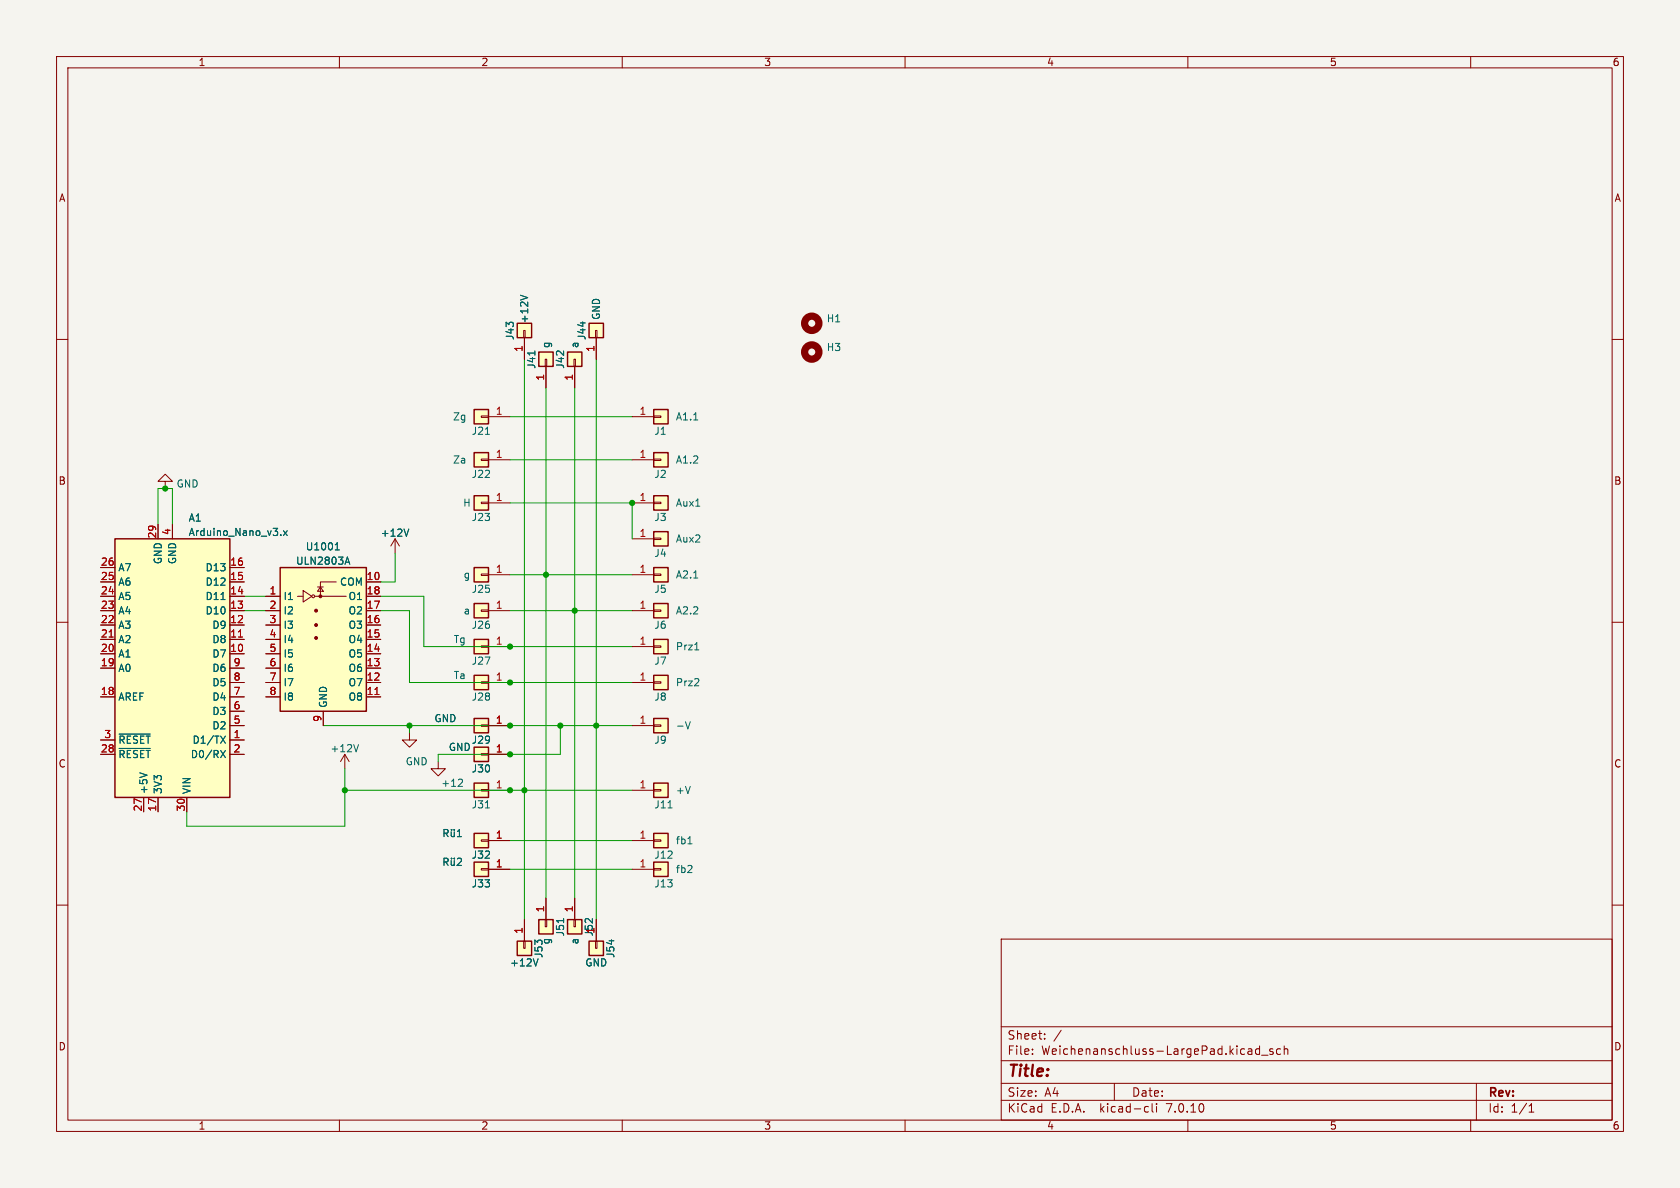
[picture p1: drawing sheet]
<svg xmlns="http://www.w3.org/2000/svg" width="297mm" height="210mm" viewBox="0 0 297 210" stroke-linecap="round" stroke-linejoin="round" font-family="sans-serif">
<path d="M0 0h297v210h-297z" fill="#f5f4ef" stroke="#f5f4ef" stroke-width=".18"/>
<g fill="none" stroke="#840000" stroke-width=".18">
<path d="M10 10h277v190h-277zM12 12h273v186h-273zM60 10v2M110 10v2M160 10v2M210 10v2M260 10v2M10 60h2M92.6 58.4h.2v1.3h-.2zM92.7 59.7v3.8M105.3 58.4h.2v1.3h-.2zM105.4 59.7v3.8"/>
<path d="M285 60h2M85.1 73.5h1.3v.3h-1.3zM86.4 73.7h3.8M96.4 63.5h.2v1.3h-.2zM96.5 64.8v3.8M101.5 63.5h.2v1.3h-.2zM101.6 64.8v3.8M111.8 73.7h3.8M115.6 73.5h1.2v.3h-1.2zM27.9 92.7v2.6M29.2 85.1h1.3l-1.3-1.3-1.3 1.3h1.3v1.3M30.5 92.7v2.6"/>
<path d="M69.8 95.3l-.7 1.2M69.8 95.3v2.5M69.8 95.3l.8 1.2M85.1 88.8h1.3v.2h-1.3zM85.1 81.2h1.3v.2h-1.3zM86.4 88.9h3.8M86.4 81.3h3.8M111.8 88.9h3.8M111.8 81.3h3.8M111.8 95.3h3.8M115.6 81.2h1.2v.2h-1.2zM115.6 88.8h1.2v.2h-1.2z"/>
<path d="M115.6 95.1h1.2v.3h-1.2zM10 110h2M17.8 108h2.5M17.8 115.6h2.5M17.8 113h2.5M17.8 110.5h2.5M17.8 105.4h2.5M17.8 102.9h2.5M17.8 100.3h2.5M17.8 118.1h2.5M40.6 108h2.6M40.6 115.6h2.6"/>
<path d="M40.6 113h2.6M40.6 110.5h2.6M40.6 105.4h2.6M40.6 102.9h2.6M40.6 100.3h2.6M40.6 118.1h2.6M47 108h2.5M47 115.6h2.5M47 113h2.5M47 110.5h2.5M47 105.4h2.5M47 118.1h2.5"/>
<path d="M52.6 105.4h1M53.6 104.4l1.5 1-1.5 1zM55.6 105.4h5.6M56.1 103.8h1M56.6 103.8l.5 .7h-1zM59.4 102.9h-2.8v2.5M64.8 108h2.5M64.8 115.6h2.5M64.8 113h2.5M64.8 110.5h2.5M64.8 105.4h2.5M64.8 102.9h2.5"/>
<path d="M64.8 118.1h2.5M85.1 114.2h1.3v.2h-1.3zM85.1 107.8h1.3v.3h-1.3zM85.1 101.5h1.3v.2h-1.3zM86.4 114.3h3.8M86.4 101.6h3.8M86.4 108h3.8M111.8 114.3h3.8M111.8 101.6h3.8M111.8 108h3.8M115.6 101.5h1.2v.2h-1.2zM115.6 107.8h1.2v.3h-1.2z"/>
<path d="M115.6 114.2h1.2v.2h-1.2zM285 110h2M17.8 130.8h2.5M17.8 123.2h2.5M17.8 133.4h2.5M40.6 130.8h2.6M40.6 123.2h2.6M40.6 133.4h2.6M40.6 128.3h2.6M40.6 125.7h2.6M40.6 120.7h2.6M47 123.2h2.5"/>
<path d="M47 120.7h2.5M57.1 125.7v2.6M61 133.4l-.8 1.2M61 133.4v2.5M61 133.4l.7 1.2M64.8 123.2h2.5M64.8 120.7h2.5M72.4 129.5v1.3h1.3l-1.3 1.3-1.3-1.3h1.3M77.5 134.6v1.3h1.2l-1.2 1.3-1.3-1.3h1.3M85.1 139.6h1.3v.2h-1.3zM85.1 128.1h1.3v.3h-1.3zM85.1 120.5h1.3v.3h-1.3z"/>
<path d="M85.1 133.2h1.3v.3h-1.3zM86.4 133.4h3.8M86.4 128.3h3.8M86.4 120.7h3.8M86.4 139.7h3.8M111.8 128.3h3.8M111.8 120.7h3.8M111.8 139.7h3.8M115.6 120.5h1.2v.3h-1.2zM115.6 128.1h1.2v.3h-1.2zM115.6 139.6h1.2v.2h-1.2zM10 160h2"/>
<path d="M25.4 141v2.5M27.9 141v2.5M33 141v2.5M85.1 153.5h1.3v.3h-1.3zM85.1 148.5h1.3v.2h-1.3zM86.4 153.7h3.8M86.4 148.6h3.8M96.5 158.8v3.8M101.6 158.8v3.8M111.8 153.7h3.8M111.8 148.6h3.8M115.6 148.5h1.2v.2h-1.2z"/>
<path d="M115.6 153.5h1.2v.3h-1.2zM285 160h2M92.6 166.4h.2v1.2h-.2zM92.7 162.6v3.8M96.4 162.6h.2v1.2h-.2zM101.5 162.6h.2v1.2h-.2zM105.3 166.4h.2v1.2h-.2zM105.4 162.6v3.8M177 166h108v32h-108zM60 198v2M110 198v2M160 198v2"/>
<path d="M177 194.5h108M177 191.5h108M177 187.5h108M177 181.5h108M182.5 186.3v.1M182.5 185.5v.1M184.7 183.6v.1M184.7 182.8v.1M187.6 182.1l-1.3 2M197 191.5v3M202.6 195.6l.4 .1M203 196.5l-.4 .1"/>
<path d="M203.7 195.1v1.3l.2 .2M204.5 195.1v.1M204.5 195.6v1M210 198v2M222.7 184.9v1.5M222.7 185.5l-.5-.1-.2 .3v.4l.1 .2h.6M223 186.5h1.2M225 185.5l-.3-.1-.2 .2v.2l.5 .2v.3h-.5M226.4 185.5l-.4-.1-.3 .3v.4l.1 .2h.6M227 185.5l.2-.1 .4 .1 .1 .9M227 184.9v1.5M260 198v2"/>
<path d="M261 191.5v6.5M270.3 196.6h.9M270.3 195.5l.4-.4v1.5"/>
<circle cx="55.4" cy="105.4" r=".25"/>
</g>
<g fill="#ffffc2" stroke="#ffffc2" stroke-width=".18">
<path d="M83.8 113h2.6v2.6h-2.6z"/>
<path d="M115.6 100.3h2.5v2.6h-2.5z"/>
<path d="M83.8 106.7h2.6v2.5h-2.6z"/>
<path d="M100.3 162.6h2.6v2.5h-2.6z"/>
<path d="M91.4 166.4h2.6v2.5h-2.6z"/>
<path d="M104.1 166.4h2.6v2.5h-2.6z"/>
<path d="M20.3 95.3h20.3v45.7h-20.3z"/>
<path d="M49.5 100.3h15.3v25.4h-15.3z"/>
<path d="M115.6 106.7h2.5v2.5h-2.5z"/>
<path d="M83.8 138.4h2.6v2.6h-2.6z"/>
<path d="M95.2 162.6h2.6v2.5h-2.6z"/>
<path d="M115.6 119.4h2.5v2.5h-2.5z"/>
<path d="M115.6 113h2.5v2.6h-2.5z"/>
<path d="M83.8 87.6h2.6v2.6h-2.6z"/>
<path d="M83.8 100.3h2.6v2.6h-2.6z"/>
<path d="M83.8 127h2.6v2.5h-2.6z"/>
<path d="M83.8 152.4h2.6v2.5h-2.6z"/>
<path d="M115.6 72.4h2.5v2.5h-2.5z"/>
<path d="M115.6 80h2.5v2.6h-2.5z"/>
<path d="M95.2 62.2h2.6v2.6h-2.6z"/>
<path d="M104.1 57.2h2.6v2.5h-2.6z"/>
<path d="M83.8 80h2.6v2.6h-2.6z"/>
<path d="M83.8 72.4h2.6v2.5h-2.6z"/>
<path d="M91.4 57.2h2.6v2.5h-2.6z"/>
<path d="M100.3 62.2h2.6v2.6h-2.6z"/>
<path d="M115.6 87.6h2.5v2.6h-2.5z"/>
<path d="M83.8 119.4h2.6v2.5h-2.6z"/>
<path d="M83.8 147.3h2.6v2.6h-2.6z"/>
<path d="M115.6 127h2.5v2.5h-2.5z"/>
<path d="M115.6 147.3h2.5v2.6h-2.5z"/>
<path d="M115.6 152.4h2.5v2.5h-2.5z"/>
<path d="M115.6 138.4h2.5v2.6h-2.5z"/>
<path d="M115.6 94h2.5v2.5h-2.5z"/>
<path d="M83.8 132.1h2.6v2.5h-2.6z"/>
</g>
<g fill="none" stroke="#840000" stroke-width=".25">
<path d="M91.4 57.2h2.6v2.5h-2.6zM104.1 57.2h2.6v2.5h-2.6zM83.8 72.4h2.6v2.5h-2.6zM95.2 62.2h2.6v2.6h-2.6zM100.3 62.2h2.6v2.6h-2.6zM115.6 72.4h2.5v2.5h-2.5zM20.3 95.3h20.3v45.7h-20.3zM83.8 87.6h2.6v2.6h-2.6zM83.8 80h2.6v2.6h-2.6zM115.6 80h2.5v2.6h-2.5zM115.6 87.6h2.5v2.6h-2.5zM115.6 94h2.5v2.5h-2.5z"/>
<path d="M49.5 100.3h15.3v25.4h-15.3zM83.8 113h2.6v2.6h-2.6zM83.8 106.7h2.6v2.5h-2.6zM83.8 100.3h2.6v2.6h-2.6zM83.8 119.4h2.6v2.5h-2.6zM115.6 100.3h2.5v2.6h-2.5zM115.6 106.7h2.5v2.5h-2.5zM115.6 119.4h2.5v2.5h-2.5zM115.6 113h2.5v2.6h-2.5zM83.8 138.4h2.6v2.6h-2.6zM83.8 127h2.6v2.5h-2.6zM83.8 132.1h2.6v2.5h-2.6z"/>
<path d="M115.6 127h2.5v2.5h-2.5zM115.6 138.4h2.5v2.6h-2.5zM83.8 152.4h2.6v2.5h-2.6zM83.8 147.3h2.6v2.6h-2.6zM115.6 147.3h2.5v2.6h-2.5zM115.6 152.4h2.5v2.5h-2.5zM91.4 166.4h2.6v2.5h-2.6zM95.2 162.6h2.6v2.5h-2.6zM100.3 162.6h2.6v2.5h-2.6zM104.1 166.4h2.6v2.5h-2.6z"/>
</g>
<g fill="none" stroke="#006464" stroke-width=".18">
<path d="M92 52.2l1.3 .4M85.8 76.8h.7M94.6 62v.8M122.6 74.2h.8M49.6 94.5v.2M50.1 93.8l.7 .9M50.8 93.8l-.7 .9M59.3 97.2h.7M59.4 96.2l.2-.3v1.3M61.1 99.4h.6M61.4 98.5l.4 1.2M72.3 93.5l-.5 1.3"/>
<path d="M123 89.5h.7M39.1 106h.7M122.6 102.2h.8M122.8 114.9h.7M21.1 132.3h5.4M21.1 129.8h5.4M24.7 136.6l1.3 .4M39 130.1l.9 1.3M39 132.7l.9 1.2M39.9 130.1l-.9 1.3M39.9 132.7l-.9 1.2M63.4 131.6l-.4 1.3"/>
<path d="M81.2 137.7l.4 .1 .2 .3-.8 .9h.8M122 127.6l-.4 1.2M78.5 147.3l.6-.1 .1-.1v-.3l-.7-.2v1.3M78.5 152.4l.6-.1 .1-.2v-.3l-.7-.1v1.3M78.8 152.4l.4 .6M78.8 147.3l.4 .6M79.8 147.1v.7l.3 .1 .2-.1M79.8 152.1v.8l.3 .1 .2-.1M79.8 151.7v.1M79.8 146.6v.2M80.3 146.6v.2M80.3 147.1v.8"/>
<path d="M80.3 151.7v.1M80.3 152.1v.9M80.9 151.8l.4-.1 .3 .4-.8 .9h.8M80.9 147.9h.7M80.9 147l.3-.4v1.3M85.8 142.8h.7M118.1 142.8h.7M121.6 149.2h.7M95.1 169.5l-.4 1.3M99.6 162.4v.7"/>
</g>
<path d="M19.3 112.6h.7M42.2 112.6h.7M66.3 122.8h.7" fill="none" stroke="#a90000" stroke-width=".18"/>
<g fill="#840000" stroke="#840000" stroke-width=".18">
<circle cx="55.9" cy="112.8" r=".25"/>
<circle cx="55.9" cy="110.5" r=".25"/>
<circle cx="55.9" cy="107.9" r=".25"/>
<circle cx="56.6" cy="105.4" r=".25"/>
</g>
<g fill="none" stroke="#840000" stroke-width="1.3">
<circle cx="143.5" cy="57.1" r="1.27"/>
<circle cx="143.5" cy="62.2" r="1.27"/>
</g>
<g fill="none" stroke="#009600" stroke-width=".18">
<path d="M90.2 73.7h21.6M92.7 63.5v99.1M96.5 68.6v90.2M101.6 68.6v90.2M105.4 63.5v99.1M27.9 92.7v-6.3h2.6v6.3M69.8 97.8v5.1h-2.5M90.2 88.9h21.6v6.4M90.2 81.3h21.6M43.2 105.4h3.8M43.2 108h3.8M67.3 105.4h7.6v8.9h36.9"/>
<path d="M67.3 108h5.1v12.7h39.4M90.2 108h21.6M90.2 101.6h21.6M57.1 128.3h54.7M61 135.9v10.2h-28v-2.6M61 139.7h50.8M72.4 128.3v1.2M99.1 128.3v5.1h-21.6v1.2M90.2 148.6h21.6M90.2 153.7h21.6"/>
</g>
<g fill="#009600" stroke="#009600" stroke-width=".18">
<circle cx="96.5" cy="101.6" r=".46"/>
<circle cx="101.6" cy="108" r=".46"/>
<circle cx="99.1" cy="128.3" r=".46"/>
<circle cx="90.2" cy="128.3" r=".46"/>
<circle cx="90.2" cy="133.4" r=".46"/>
<circle cx="90.2" cy="120.7" r=".46"/>
<circle cx="61" cy="139.7" r=".46"/>
<circle cx="90.2" cy="139.7" r=".46"/>
<circle cx="92.7" cy="139.7" r=".46"/>
<circle cx="29.2" cy="86.4" r=".46"/>
<circle cx="72.4" cy="128.3" r=".46"/>
<circle cx="105.4" cy="128.3" r=".46"/>
<circle cx="90.2" cy="114.3" r=".46"/>
<circle cx="111.8" cy="88.9" r=".46"/>
</g>
<text font-size="2.8" fill="#840000" x="178" y="190.9">Title:</text>
<g font-size="2.1" fill="#840000">
<text x="178" y="184">Sheet:</text>
<text x="178" y="186.7">File:</text>
<text x="184.1" y="186.7">Weichenanschluss-LargePad.kicad_sch</text>
<text x="178" y="196.9">KiCad</text>
<text x="178" y="194.1">Size:</text>
<text x="184.7" y="194.1">A4</text>
<text x="185.7" y="196.9">E.D.A.</text>
<text x="194.6" y="196.9">kicad-cli</text>
<text x="200" y="194.1">Date:</text>
<text x="206.5" y="196.9">7.0.10</text>
<text x="263" y="194.3">Rev:</text>
<text x="263" y="196.9">Id:</text>
<text x="267.1" y="196.9">1/1</text>
</g>
<g font-size="1.8" fill="#840000">
<text x="35" y="11.9">1</text>
<text x="85" y="11.9">2</text>
<text x="135" y="11.9">3</text>
<text x="185" y="11.9">4</text>
<text x="235" y="11.9">5</text>
<text x="285" y="11.9">6</text>
<text x="10.3" y="35.9">A</text>
<text x="285.3" y="35.9">A</text>
<text x="10.3" y="85.9">B</text>
<text x="285.3" y="85.9">B</text>
<text x="10.3" y="135.9">C</text>
<text x="285.3" y="135.9">C</text>
<text x="10.3" y="185.9">D</text>
<text x="285.3" y="185.9">D</text>
<text x="35" y="199.9">1</text>
<text x="85" y="199.9">2</text>
<text x="135" y="199.9">3</text>
<text x="185" y="199.9">4</text>
<text x="235" y="199.9">5</text>
<text x="285" y="199.9">6</text>
</g>
<g font-size="1.8" fill="#006464">
<text x="93.6" y="57.3" transform="rotate(-90 93.6 57.3)">+12V</text>
<text x="106.3" y="56.6" transform="rotate(-90 106.3 56.6)">GND</text>
<text x="146.1" y="57.2">H1</text>
<text x="91" y="60.2" transform="rotate(-90 91 60.2)">J43</text>
<text x="94.8" y="65.3" transform="rotate(-90 94.8 65.3)">J41</text>
<text x="97.4" y="61.6" transform="rotate(-90 97.4 61.6)">g</text>
<text x="99.9" y="65.3" transform="rotate(-90 99.9 65.3)">J42</text>
<text x="102.5" y="61.6" transform="rotate(-90 102.5 61.6)">a</text>
<text x="103.7" y="60.2" transform="rotate(-90 103.7 60.2)">J44</text>
<text x="146.1" y="62.3">H3</text>
<text x="80" y="74.5">Zg</text>
<text x="83.3" y="77.1">J21</text>
<text x="115.6" y="77.1">J1</text>
<text x="119.4" y="74.5">A1.1</text>
<text x="80" y="82.1">Za</text>
<text x="119.4" y="82.1">A1.2</text>
<text x="31.1" y="86.4">GND</text>
<text x="81.8" y="89.8">H</text>
<text x="83.3" y="84.7">J22</text>
<text x="115.6" y="84.7">J2</text>
<text x="119.4" y="89.8">Aux1</text>
<text x="33.3" y="92.4">A1</text>
<text x="33.3" y="95">Arduino_Nano_v3.x</text>
<text x="67.2" y="95.1">+12V</text>
<text x="83.3" y="92.3">J23</text>
<text x="115.6" y="92.3">J3</text>
<text x="20.8" y="101.2">A7</text>
<text x="28.8" y="99.8" transform="rotate(-90 28.8 99.8)">GND</text>
<text x="31.3" y="99.8" transform="rotate(-90 31.3 99.8)">GND</text>
<text x="36.2" y="101.2">D13</text>
<text x="52.2" y="100">ULN2803A</text>
<text x="54" y="97.5">U1001</text>
<text x="115.6" y="98.7">J4</text>
<text x="119.4" y="96.1">Aux2</text>
<text x="20.8" y="106.3">A5</text>
<text x="20.8" y="103.7">A6</text>
<text x="36.2" y="106.3">D11</text>
<text x="36.2" y="103.7">D12</text>
<text x="50" y="106.3">I1</text>
<text x="60" y="103.7">COM</text>
<text x="61.5" y="106.3">O1</text>
<text x="81.9" y="102.5">g</text>
<text x="83.3" y="105">J25</text>
<text x="115.6" y="105">J5</text>
<text x="119.4" y="102.5">A2.1</text>
<text x="20.8" y="113.9">A2</text>
<text x="20.8" y="111.4">A3</text>
<text x="20.8" y="108.8">A4</text>
<text x="36.2" y="108.8">D10</text>
<text x="37.4" y="113.9">D8</text>
<text x="37.4" y="111.4">D9</text>
<text x="50" y="108.8">I2</text>
<text x="50" y="111.4">I3</text>
<text x="50" y="113.9">I4</text>
<text x="61.5" y="113.9">O4</text>
<text x="61.5" y="111.4">O3</text>
<text x="61.5" y="108.8">O2</text>
<text x="80.1" y="113.9">Tg</text>
<text x="81.9" y="108.8">a</text>
<text x="83.3" y="111.4">J26</text>
<text x="115.6" y="111.4">J6</text>
<text x="119.4" y="108.8">A2.2</text>
<text x="20.8" y="119">A0</text>
<text x="20.8" y="116.4">A1</text>
<text x="37.4" y="116.4">D7</text>
<text x="37.4" y="119">D6</text>
<text x="50" y="116.4">I5</text>
<text x="50" y="119">I6</text>
<text x="61.5" y="119">O6</text>
<text x="61.5" y="116.4">O5</text>
<text x="83.3" y="117.7">J27</text>
<text x="115.6" y="117.7">J7</text>
<text x="119.4" y="115.2">Prz1</text>
<text x="20.8" y="124.1">AREF</text>
<text x="37.4" y="124.1">D4</text>
<text x="37.4" y="121.5">D5</text>
<text x="50" y="121.5">I7</text>
<text x="50" y="124.1">I8</text>
<text x="58" y="125.2" transform="rotate(-90 58 125.2)">GND</text>
<text x="61.5" y="124.1">O8</text>
<text x="61.5" y="121.5">O7</text>
<text x="80.1" y="120.2">Ta</text>
<text x="83.3" y="124.1">J28</text>
<text x="115.6" y="124.1">J8</text>
<text x="119.4" y="121.5">Prz2</text>
<text x="20.8" y="131.7">~{RESET}</text>
<text x="33.9" y="131.7">D1/TX</text>
<text x="37.4" y="129.1">D2</text>
<text x="37.4" y="126.6">D3</text>
<text x="76.7" y="127.9">GND</text>
<text x="83.3" y="131.7">J29</text>
<text x="115.6" y="131.7">J9</text>
<text x="119.4" y="129.1">-V</text>
<text x="20.8" y="134.2">~{RESET}</text>
<text x="33.6" y="134.2">D0/RX</text>
<text x="58.3" y="133.2">+12V</text>
<text x="71.6" y="135.5">GND</text>
<text x="79.2" y="132.9">GND</text>
<text x="83.3" y="136.8">J30</text>
<text x="26.3" y="140.5" transform="rotate(-90 26.3 140.5)">+5V</text>
<text x="28.8" y="140.5" transform="rotate(-90 28.8 140.5)">3V3</text>
<text x="33.9" y="140.5" transform="rotate(-90 33.9 140.5)">VIN</text>
<text x="77.9" y="139.3">+12</text>
<text x="83.3" y="143.1">J31</text>
<text x="115.6" y="143.1">J11</text>
<text x="119.4" y="140.6">+V</text>
<text x="119.4" y="149.5">fb1</text>
<text x="83.3" y="152">J32</text>
<text x="115.6" y="152">J12</text>
<text x="119.4" y="154.5">fb2</text>
<text x="83.3" y="157.1">J33</text>
<text x="115.6" y="157.1">J13</text>
<text x="97.4" y="167" transform="rotate(-90 97.4 167)">g</text>
<text x="99.9" y="165.6" transform="rotate(-90 99.9 165.6)">J51</text>
<text x="102.5" y="167" transform="rotate(-90 102.5 167)">a</text>
<text x="105" y="165.6" transform="rotate(-90 105 165.6)">J52</text>
<text x="90.1" y="171">+12V</text>
<text x="96.1" y="169.4" transform="rotate(-90 96.1 169.4)">J53</text>
<text x="103.4" y="171">GND</text>
<text x="108.8" y="169.4" transform="rotate(-90 108.8 169.4)">J54</text>
</g>
<g font-size="1.8" fill="#a90000">
<text x="92.5" y="62.3" transform="rotate(-90 92.5 62.3)">1</text>
<text x="105.2" y="62.3" transform="rotate(-90 105.2 62.3)">1</text>
<text x="96.3" y="67.4" transform="rotate(-90 96.3 67.4)">1</text>
<text x="101.3" y="67.4" transform="rotate(-90 101.3 67.4)">1</text>
<text x="87.6" y="73.4">1</text>
<text x="113" y="73.4">1</text>
<text x="87.6" y="81">1</text>
<text x="113" y="81">1</text>
<text x="87.6" y="88.6">1</text>
<text x="113" y="88.6">1</text>
<text x="27.7" y="95.3" transform="rotate(-90 27.7 95.3)">29</text>
<text x="30.2" y="94.7" transform="rotate(-90 30.2 94.7)">4</text>
<text x="113" y="95">1</text>
<text x="17.7" y="100.1">26</text>
<text x="40.6" y="100.1">16</text>
<text x="87.6" y="101.3">1</text>
<text x="113" y="101.3">1</text>
<text x="17.7" y="107.7">23</text>
<text x="17.7" y="105.2">24</text>
<text x="17.7" y="102.6">25</text>
<text x="40.6" y="107.7">13</text>
<text x="40.6" y="105.2">14</text>
<text x="40.6" y="102.6">15</text>
<text x="47.6" y="105.2">1</text>
<text x="47.6" y="107.7">2</text>
<text x="64.7" y="102.6">10</text>
<text x="64.7" y="107.7">17</text>
<text x="64.7" y="105.2">18</text>
<text x="87.6" y="107.7">1</text>
<text x="113" y="107.7">1</text>
<text x="17.7" y="112.8">21</text>
<text x="17.7" y="110.2">22</text>
<text x="40.6" y="112.8">11</text>
<text x="40.6" y="110.2">12</text>
<text x="47.6" y="110.2">3</text>
<text x="47.6" y="112.8">4</text>
<text x="64.7" y="112.8">15</text>
<text x="64.7" y="110.2">16</text>
<text x="17.7" y="117.9">19</text>
<text x="17.7" y="115.3">20</text>
<text x="40.6" y="115.3">10</text>
<text x="41.2" y="117.9">9</text>
<text x="47.6" y="115.3">5</text>
<text x="47.6" y="117.9">6</text>
<text x="64.7" y="117.9">13</text>
<text x="64.7" y="115.3">14</text>
<text x="87.6" y="114">1</text>
<text x="113" y="114">1</text>
<text x="17.7" y="122.9">18</text>
<text x="41.2" y="125.5">6</text>
<text x="41.2" y="122.9">7</text>
<text x="41.2" y="120.4">8</text>
<text x="47.6" y="120.4">7</text>
<text x="47.6" y="122.9">8</text>
<text x="64.7" y="122.9">11</text>
<text x="64.7" y="120.4">12</text>
<text x="87.6" y="120.4">1</text>
<text x="113" y="120.4">1</text>
<text x="18.3" y="130.6">3</text>
<text x="41.2" y="130.6">1</text>
<text x="41.2" y="128">5</text>
<text x="56.9" y="127.7" transform="rotate(-90 56.9 127.7)">9</text>
<text x="87.6" y="128">1</text>
<text x="113" y="128">1</text>
<text x="17.7" y="133.1">28</text>
<text x="41.2" y="133.1">2</text>
<text x="87.6" y="133.1">1</text>
<text x="25.1" y="143.6" transform="rotate(-90 25.1 143.6)">27</text>
<text x="27.7" y="143.6" transform="rotate(-90 27.7 143.6)">17</text>
<text x="32.8" y="143.6" transform="rotate(-90 32.8 143.6)">30</text>
<text x="87.6" y="139.4">1</text>
<text x="113" y="139.4">1</text>
<text x="87.6" y="148.3">1</text>
<text x="113" y="148.3">1</text>
<text x="87.6" y="153.4">1</text>
<text x="113" y="153.4">1</text>
<text x="96.3" y="161.4" transform="rotate(-90 96.3 161.4)">1</text>
<text x="101.3" y="161.4" transform="rotate(-90 101.3 161.4)">1</text>
<text x="92.5" y="165.2" transform="rotate(-90 92.5 165.2)">1</text>
<text x="105.2" y="165.2" transform="rotate(-90 105.2 165.2)">1</text>
</g>
</svg>
